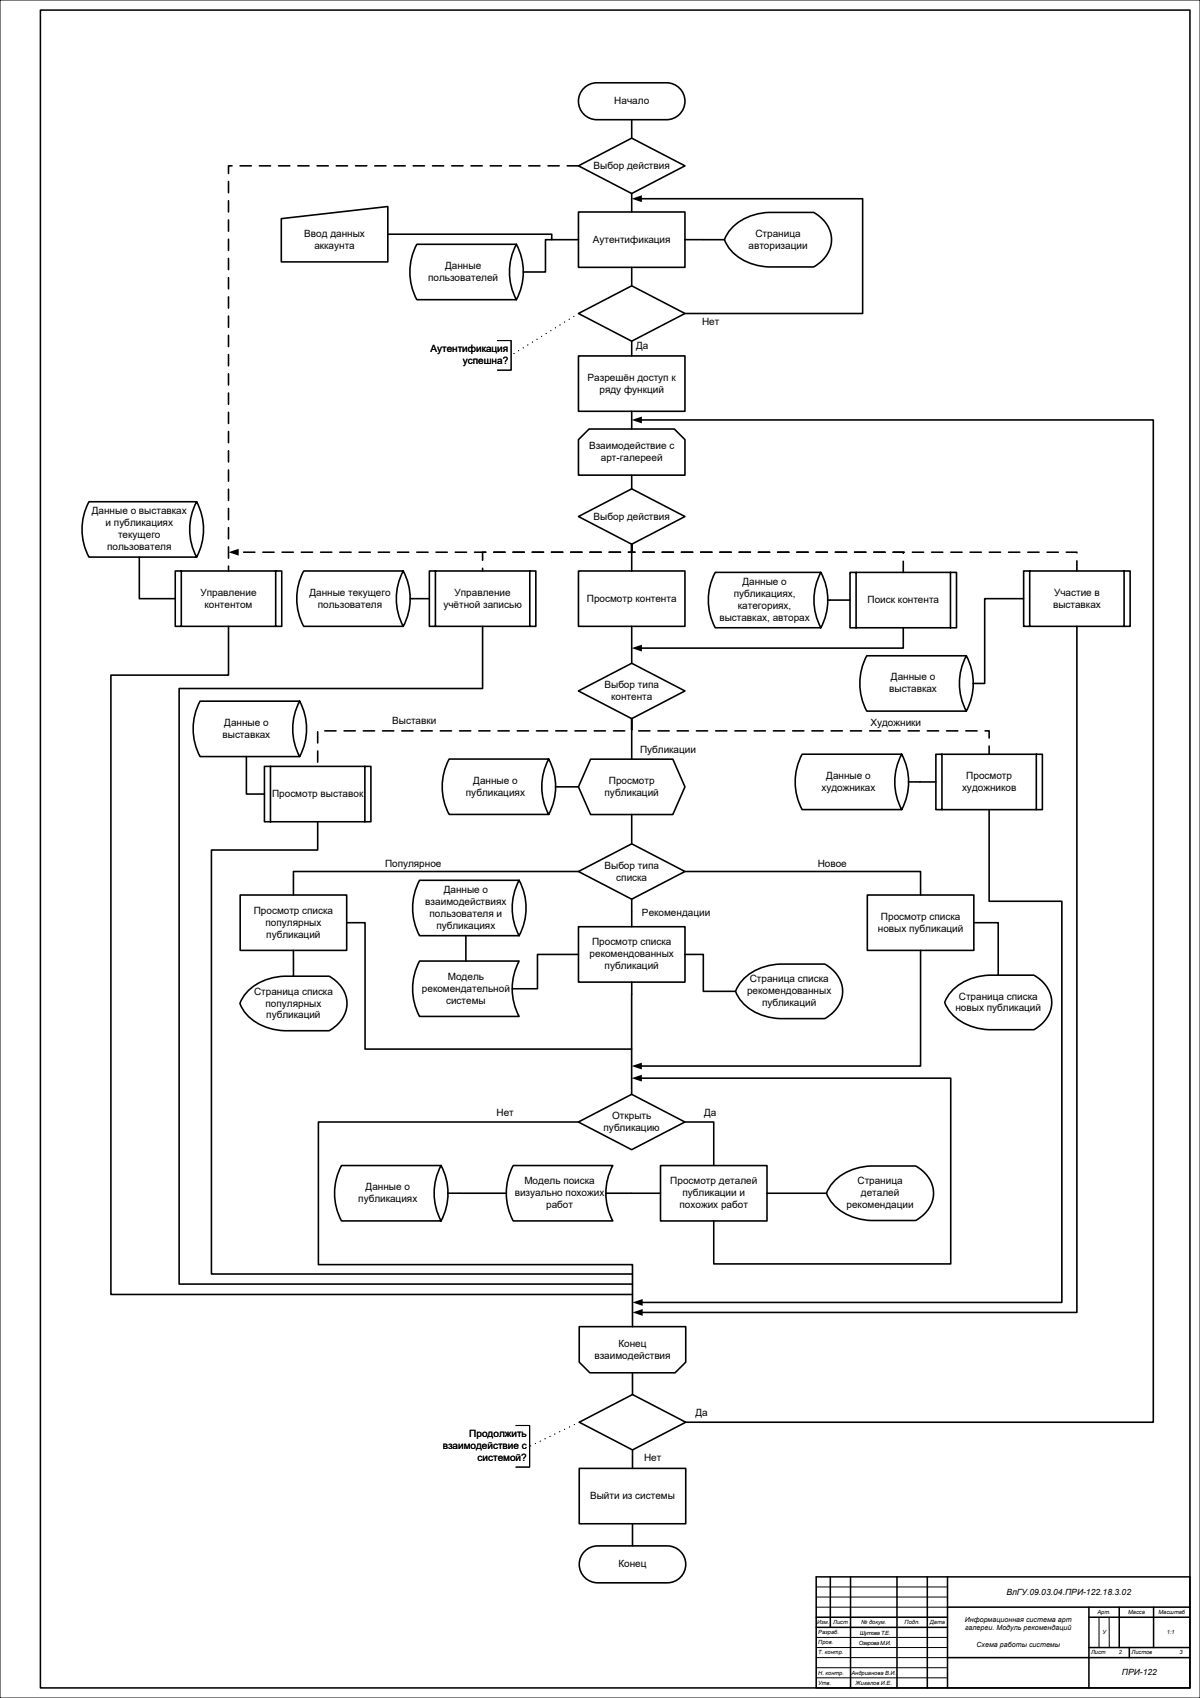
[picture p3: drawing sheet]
<svg xmlns="http://www.w3.org/2000/svg" width="594mm" height="841mm" viewBox="0 0 594 841" stroke-linecap="round" stroke-linejoin="round" font-family="sans-serif">
<path d="M0 0h594v841h-594zM404 786h65M404 791h65M404 796h65M404 816h65M404 811h65M544 801v15M549 801v15M404 831h65M404 826h65M404 821h65" fill="none" stroke="#000" stroke-width=".49"/>
<g fill="none" stroke="#000" stroke-width=".76">
<path d="M20 5h569v831h-569zM404 781h185v55h-185zM411 781v25M421 781v55M444 781v55M459 781v55M469 796h120M469 781v55M539 796v40M554 796v20M571 796v20M404 801h65"/>
<path d="M404 806h65M539 801h50M539 816h50M559 816v5M469 821h120"/>
</g>
<path d="M289 44l3-2 3-1h35a9 9 0 0 1 9 9 9 9 0 0 1-9 9h-35a9 9 0 0 1-8-5 9 9 0 0 1 2-10z" fill-rule="evenodd" fill="#fff"/>
<path d="M289 44l3-2 3-1h35a9 9 0 0 1 9 9 9 9 0 0 1-9 9h-35a9 9 0 0 1-8-5 9 9 0 0 1 2-10z" fill="none" stroke="#000" stroke-width=".79"/>
<path d="M286 105h53v27h-53z" fill-rule="evenodd" fill="#fff"/>
<path d="M286 105h53v27h-53z" fill="none" stroke="#000" stroke-width=".79"/>
<path d="M286 256l27-14 26 14-26 14z" fill-rule="evenodd" fill="#fff"/>
<path d="M286 256l27-14 26 14-26 14z" fill="none" stroke="#000" stroke-width=".79"/>
<path d="M87 283h52v27h-52z" fill-rule="evenodd" fill="#fff"/>
<path d="M87 283h52v27h-52zM90 283v27M136 283v27" fill="none" stroke="#000" stroke-width=".79"/>
<path d="M213 283h52v27h-52z" fill-rule="evenodd" fill="#fff"/>
<path d="M213 283h52v27h-52zM216 283v27M262 283v27" fill="none" stroke="#000" stroke-width=".79"/>
<path d="M286 283h53v27h-53z" fill-rule="evenodd" fill="#fff"/>
<path d="M286 283h53v27h-53z" fill="none" stroke="#000" stroke-width=".79"/>
<path d="M507 283h52v27h-52z" fill-rule="evenodd" fill="#fff"/>
<path d="M507 283h52v27h-52zM510 283v27M556 283v27" fill="none" stroke="#000" stroke-width=".79"/>
<path d="M286 342l27-13 26 13-26 14z" fill-rule="evenodd" fill="#fff"/>
<path d="M286 342l27-13 26 13-26 14z" fill="none" stroke="#000" stroke-width=".79"/>
<path d="M131 380h53v27h-53z" fill-rule="evenodd" fill="#fff"/>
<path d="M131 380h53v27h-53zM134 380v27M181 380v27" fill="none" stroke="#000" stroke-width=".79"/>
<path d="M292 376h41l6 14-6 13h-41l-6-13z" fill-rule="evenodd" fill="#fff"/>
<path d="M292 376h41l6 14-6 13h-41l-6-13z" fill="none" stroke="#000" stroke-width=".79"/>
<path d="M286 155l27-13 26 13-26 14z" fill-rule="evenodd" fill="#fff"/>
<path d="M313 132v10M286 155l27-13 26 13-26 14z" fill="none" stroke="#000" stroke-width=".79"/>
<path d="M286 176h53v28h-53z" fill-rule="evenodd" fill="#fff"/>
<path d="M286 176h53v28h-53z" fill="none" stroke="#000" stroke-width=".79"/>
<path d="M286 82l27-14 26 14-26 14z" fill-rule="evenodd" fill="#fff"/>
<path d="M313 59v9M286 82l27-14 26 14-26 14zM313 96v9M317 98h110v57h-88" fill="none" stroke="#000" stroke-width=".79"/>
<path d="M286 82h-173v201" fill="none" stroke="#000" stroke-width=".79" stroke-dasharray="5.6 4"/>
<path d="M313 98l5-1v3z" fill="#000"/>
<path d="M347 157h9v6h-9z" fill-rule="evenodd" fill="#fff"/>
<path d="M313 169v7" fill="none" stroke="#000" stroke-width=".79"/>
<g fill="#fff">
<path d="M315 168h6v6h-6z" fill-rule="evenodd"/>
<path d="M286 218l6-6h42l5 6v17h-53z" fill-rule="evenodd"/>
</g>
<path d="M286 218l6-6h42l5 6v17h-53z" fill="none" stroke="#000" stroke-width=".79"/>
<path d="M287 657h52v18l-5 5h-42l-5-5z" fill-rule="evenodd" fill="#fff"/>
<path d="M313 204v8M313 235v7M313 270v13M313 310v19M287 657h52v18l-5 5h-42l-5-5z" fill="none" stroke="#000" stroke-width=".79"/>
<path d="M313 270v4h-195M313 270v4h-74v9M313 270v4h220v9M313 356v6h-156v18" fill="none" stroke="#000" stroke-width=".79" stroke-dasharray="5.6 4"/>
<path d="M113 274l5-2v3z" fill="#000"/>
<path d="M194 354h22v6h-22z" fill-rule="evenodd" fill="#fff"/>
<path d="M313 356v20" fill="none" stroke="#000" stroke-width=".79"/>
<g fill="#fff">
<path d="M317 368h28v6h-28z" fill-rule="evenodd"/>
<path d="M286 432l27-14 26 14-26 13z" fill-rule="evenodd"/>
</g>
<path d="M286 432l27-14 26 14-26 13z" fill="none" stroke="#000" stroke-width=".79"/>
<path d="M119 443h53v28h-53z" fill-rule="evenodd" fill="#fff"/>
<path d="M286 432h-141v11M119 443h53v28h-53z" fill="none" stroke="#000" stroke-width=".79"/>
<path d="M191 425h28v6h-28z" fill-rule="evenodd" fill="#fff"/>
<path d="M313 403v15M172 457h9v63h132" fill="none" stroke="#000" stroke-width=".79"/>
<path d="M286 556l27-14 26 14-26 13z" fill-rule="evenodd" fill="#fff"/>
<path d="M286 556l27-14 26 14-26 13z" fill="none" stroke="#000" stroke-width=".79"/>
<path d="M287 704l26-13 26 13-26 14z" fill-rule="evenodd" fill="#fff"/>
<path d="M287 704l26-13 26 13-26 14z" fill="none" stroke="#000" stroke-width=".79"/>
<path d="M289 768l3-2h4h34a9 9 0 0 1 9 9 9 9 0 0 1-9 9h-34a9 9 0 0 1-9-6 9 9 0 0 1 2-10z" fill-rule="evenodd" fill="#fff"/>
<path d="M289 768l3-2h4h34a9 9 0 0 1 9 9 9 9 0 0 1-9 9h-34a9 9 0 0 1-9-6 9 9 0 0 1 2-10z" fill="none" stroke="#000" stroke-width=".79"/>
<path d="M287 727h52v28h-52z" fill-rule="evenodd" fill="#fff"/>
<path d="M317 208h254v496h-232M287 727h52v28h-52z" fill="none" stroke="#000" stroke-width=".79"/>
<path d="M313 208l5-2v4z" fill="#000"/>
<path d="M344 697h6v6h-6z" fill-rule="evenodd" fill="#fff"/>
<path d="M313 718v9" fill="none" stroke="#000" stroke-width=".79"/>
<path d="M319 719h8v6h-8z" fill-rule="evenodd" fill="#fff"/>
<path d="M313 680v11M313 755v11" fill="none" stroke="#000" stroke-width=".79"/>
<path d="M222 376h50a29 29 0 0 1 0 27h-50a29 29 0 0 1 0-27z" fill-rule="evenodd" fill="#fff"/>
<path d="M222 376h50a29 29 0 0 1 0 27h-50a29 29 0 0 1 0-27zM272 376a29 29 0 0 0 0 27M275 390h11" fill="none" stroke="#000" stroke-width=".79"/>
<path d="M99 347h49a29 29 0 0 1 0 28h-49a29 29 0 0 1 0-28z" fill-rule="evenodd" fill="#fff"/>
<path d="M99 347h49a29 29 0 0 1 0 28h-49a29 29 0 0 1 0-28zM148 347a29 29 0 0 0 0 28M122 375v18h9" fill="none" stroke="#000" stroke-width=".79"/>
<path d="M206 121h50a29 29 0 0 1 0 27h-50a29 29 0 0 1 0-27z" fill-rule="evenodd" fill="#fff"/>
<path d="M286 119h-16v16h-11M206 121h50a29 29 0 0 1 0 27h-50a29 29 0 0 1 0-27zM256 121a29 29 0 0 0 0 27" fill="none" stroke="#000" stroke-width=".79"/>
<path d="M150 283h50a29 29 0 0 1 0 27h-50a29 29 0 0 1 0-27z" fill-rule="evenodd" fill="#fff"/>
<path d="M150 283h50a29 29 0 0 1 0 27h-50a29 29 0 0 1 0-27zM200 283a29 29 0 0 0 0 27M213 297h-10" fill="none" stroke="#000" stroke-width=".79"/>
<path d="M44 249h53a29 29 0 0 1 0 27h-53a29 29 0 0 1 0-27z" fill-rule="evenodd" fill="#fff"/>
<path d="M44 249h53a29 29 0 0 1 0 27h-53a29 29 0 0 1 0-27zM97 249a29 29 0 0 0 0 27M69 276v21h18" fill="none" stroke="#000" stroke-width=".79"/>
<path d="M429 325h49a29 29 0 0 1 0 27h-49a29 29 0 0 1 0-27z" fill-rule="evenodd" fill="#fff"/>
<path d="M507 297h-20v42h-5M113 310v24h-58v307h258M239 310v31h-150v295h224M533 310v340h-215M429 325h49a29 29 0 0 1 0 27h-49a29 29 0 0 1 0-27zM478 325a29 29 0 0 0 0 27M157 407v14h-52v210h208M286 556h-128v70h155v31" fill="none" stroke="#000" stroke-width=".79"/>
<path d="M313 650l5-2v4z" fill="#000"/>
<g fill="#fff">
<path d="M246 548h8v6h-8z" fill-rule="evenodd"/>
<path d="M463 374h53v27h-53z" fill-rule="evenodd"/>
</g>
<path d="M463 374h53v27h-53zM466 374v27M513 374v27" fill="none" stroke="#000" stroke-width=".79"/>
<path d="M313 356v6h177v12" fill="none" stroke="#000" stroke-width=".79" stroke-dasharray="5.6 4"/>
<g fill="#fff">
<path d="M431 355h25v6h-25z" fill-rule="evenodd"/>
<path d="M397 374h49a29 29 0 0 1 0 27h-49a29 29 0 0 1 0-27z" fill-rule="evenodd"/>
</g>
<path d="M397 374h49a29 29 0 0 1 0 27h-49a29 29 0 0 1 0-27zM446 374a29 29 0 0 0 0 27M450 387h13" fill="none" stroke="#000" stroke-width=".79"/>
<path d="M429 443h53v28h-53z" fill-rule="evenodd" fill="#fff"/>
<path d="M339 432h117v11M429 443h53v28h-53z" fill="none" stroke="#000" stroke-width=".79"/>
<g fill="#fff">
<path d="M405 425h14v6h-14z" fill-rule="evenodd"/>
<path d="M286 459h53v27h-53z" fill-rule="evenodd"/>
</g>
<path d="M286 459h53v27h-53zM313 445v14" fill="none" stroke="#000" stroke-width=".79"/>
<g fill="#fff">
<path d="M318 449h34v6h-34z" fill-rule="evenodd"/>
<path d="M421 283h52v28h-52z" fill-rule="evenodd"/>
</g>
<path d="M421 283h52v28h-52zM424 283v28M470 283v28" fill="none" stroke="#000" stroke-width=".79"/>
<path d="M313 270v4h134v9" fill="none" stroke="#000" stroke-width=".79" stroke-dasharray="5.6 4"/>
<path d="M354 283h52a29 29 0 0 1 0 28h-52a29 29 0 0 1 0-28z" fill-rule="evenodd" fill="#fff"/>
<path d="M354 283h52a29 29 0 0 1 0 28h-52a29 29 0 0 1 0-28zM406 283a29 29 0 0 0 0 28M410 297h11M145 471v12" fill="none" stroke="#000" stroke-width=".79"/>
<path d="M123 491a27 27 0 0 1 18-8h22a15 15 0 0 1 9 14 15 15 0 0 1-9 14h-22a24 24 0 0 1-22-14z" fill-rule="evenodd" fill="#fff"/>
<path d="M482 457h12v26M123 491a27 27 0 0 1 18-8h22a15 15 0 0 1 9 14 15 15 0 0 1-9 14h-22a24 24 0 0 1-22-14z" fill="none" stroke="#000" stroke-width=".79"/>
<path d="M472 490a27 27 0 0 1 18-7h22a15 15 0 0 1 9 13 15 15 0 0 1-9 14h-22a24 24 0 0 1-22-14z" fill-rule="evenodd" fill="#fff"/>
<path d="M472 490a27 27 0 0 1 18-7h22a15 15 0 0 1 9 13 15 15 0 0 1-9 14h-22a24 24 0 0 1-22-14z" fill="none" stroke="#000" stroke-width=".79"/>
<path d="M208 476h49a29 29 0 0 0 0 27h-49a29 29 0 0 1 0-27z" fill-rule="evenodd" fill="#fff"/>
<path d="M208 476h49a29 29 0 0 0 0 27h-49a29 29 0 0 1 0-27z" fill="none" stroke="#000" stroke-width=".79"/>
<path d="M208 436h49a29 29 0 0 1 0 27h-49a29 29 0 0 1 0-27z" fill-rule="evenodd" fill="#fff"/>
<path d="M208 436h49a29 29 0 0 1 0 27h-49a29 29 0 0 1 0-27zM257 436a29 29 0 0 0 0 27M231 463v13M286 473h-20v17h-12M339 473h9v18h16" fill="none" stroke="#000" stroke-width=".79"/>
<path d="M368 485a27 27 0 0 1 18-8h22a15 15 0 0 1 9 14 15 15 0 0 1-9 14h-22a24 24 0 0 1-22-14z" fill-rule="evenodd" fill="#fff"/>
<path d="M339 119h20M368 485a27 27 0 0 1 18-8h22a15 15 0 0 1 9 14 15 15 0 0 1-9 14h-22a24 24 0 0 1-22-14z" fill="none" stroke="#000" stroke-width=".79"/>
<path d="M363 113a27 27 0 0 1 18-8h22a15 15 0 0 1 9 14 15 15 0 0 1-9 13h-22a24 24 0 0 1-22-13z" fill-rule="evenodd" fill="#fff"/>
<path d="M363 113a27 27 0 0 1 18-8h22a15 15 0 0 1 9 14 15 15 0 0 1-9 13h-22a24 24 0 0 1-22-13zM456 471v57h-139M313 486v56" fill="none" stroke="#000" stroke-width=".79"/>
<path d="M313 528l5-2v4z" fill="#000"/>
<path d="M139 108l53-6v28h-53z" fill-rule="evenodd" fill="#fff"/>
<path d="M139 108l53-6v28h-53zM192 116h81v3M339 556h14v21" fill="none" stroke="#000" stroke-width=".79"/>
<path d="M287 704l-25 12" fill="none" stroke="#000" stroke-width=".53" stroke-dasharray="0 2.6"/>
<path d="M255 706h7v21h-7" fill="none" stroke="#000" stroke-width=".53"/>
<g fill="#fff">
<path d="M349 548h6v6h-6z" fill-rule="evenodd"/>
<path d="M327 577h53v28h-53z" fill-rule="evenodd"/>
</g>
<path d="M327 577h53v28h-53z" fill="none" stroke="#000" stroke-width=".79"/>
<path d="M254 577h49a29 29 0 0 0 0 28h-49a29 29 0 0 1 0-28z" fill-rule="evenodd" fill="#fff"/>
<path d="M254 577h49a29 29 0 0 0 0 28h-49a29 29 0 0 1 0-28z" fill="none" stroke="#000" stroke-width=".79"/>
<path d="M169 577h49a29 29 0 0 1 0 28h-49a29 29 0 0 1 0-28z" fill-rule="evenodd" fill="#fff"/>
<path d="M169 577h49a29 29 0 0 1 0 28h-49a29 29 0 0 1 0-28zM218 577a29 29 0 0 0 0 28M222 591h29M300 591h27M380 591h29" fill="none" stroke="#000" stroke-width=".79"/>
<path d="M413 585a27 27 0 0 1 18-7h22a15 15 0 0 1 9 13 15 15 0 0 1-9 13h-22a24 24 0 0 1-22-13z" fill-rule="evenodd" fill="#fff"/>
<path d="M447 311v10h-130M490 401v45h36v199h-208M317 534h154v92h-118v-21M413 585a27 27 0 0 1 18-7h22a15 15 0 0 1 9 13 15 15 0 0 1-9 13h-22a24 24 0 0 1-22-13z" fill="none" stroke="#000" stroke-width=".79"/>
<path d="M313 321l5-2v4zM313 534l5-2v4zM313 645l5-2v4z" fill="#000"/>
<path d="M286 155l-33 21" fill="none" stroke="#000" stroke-width=".53" stroke-dasharray="0 2.6"/>
<path d="M246 169h7v14h-7" fill="none" stroke="#000" stroke-width=".53"/>
<g font-size="5">
<text x="304" y="52">Начало</text>
<text x="294" y="84">Выбор действия</text>
<text x="151" y="118">Ввод данных</text>
<text x="374" y="117">Страница</text>
<text x="156" y="123">аккаунта</text>
<text x="293" y="120">Аутентификация</text>
<text x="371" y="123">авторизации</text>
<text x="220" y="133">Данные</text>
<text x="212" y="139">пользователей</text>
<text x="348" y="161">Нет</text>
<text x="315" y="173">Да</text>
<text x="213" y="175">Аутентификация</text>
<text x="229" y="180">успешна?</text>
<text x="291" y="189">Разрешён доступ к</text>
<text x="297" y="194">ряду функций</text>
<text x="292" y="222">Взаимодействие с</text>
<text x="297" y="228">арт-галереей</text>
<text x="45" y="255">Данные о выставках</text>
<text x="294" y="257">Выбор действия</text>
<text x="52" y="261">и публикациях</text>
<text x="58" y="267">текущего</text>
<text x="53" y="273">пользователя</text>
<text x="368" y="290">Данные о</text>
<text x="99" y="295">Управление</text>
<text x="153" y="295">Данные текущего</text>
<text x="225" y="295">Управление</text>
<text x="290" y="298">Просмотр контента</text>
<text x="363" y="296">публикациях,</text>
<text x="429" y="299">Поиск контента</text>
<text x="522" y="295">Участие в</text>
<text x="101" y="301">контентом</text>
<text x="157" y="301">пользователя</text>
<text x="219" y="301">учётной записью</text>
<text x="365" y="302">категориях,</text>
<text x="521" y="301">выставках</text>
<text x="356" y="308">выставках, авторах</text>
<text x="299" y="341">Выбор типа</text>
<text x="441" y="337">Данные о</text>
<text x="303" y="347">контента</text>
<text x="440" y="343">выставках</text>
<text x="111" y="360">Данные о</text>
<text x="194" y="358">Выставки</text>
<text x="431" y="359">Художники</text>
<text x="110" y="365">выставках</text>
<text x="317" y="373">Публикации</text>
<text x="234" y="388">Данные о</text>
<text x="301" y="388">Просмотр</text>
<text x="409" y="386">Данные о</text>
<text x="478" y="386">Просмотр</text>
<text x="135" y="395">Просмотр выставок</text>
<text x="231" y="394">публикациях</text>
<text x="299" y="394">публикаций</text>
<text x="407" y="392">художниках</text>
<text x="476" y="392">художников</text>
<text x="191" y="430">Популярное</text>
<text x="299" y="430">Выбор типа</text>
<text x="405" y="430">Новое</text>
<text x="305" y="436">списка</text>
<text x="220" y="442">Данные о</text>
<text x="211" y="448">взаимодействиях</text>
<text x="126" y="453">Просмотр списка</text>
<text x="213" y="454">пользователя и</text>
<text x="318" y="454">Рекомендации</text>
<text x="436" y="456">Просмотр списка</text>
<text x="131" y="459">популярных</text>
<text x="216" y="460">публикациях</text>
<text x="435" y="461">новых публикаций</text>
<text x="132" y="464">публикаций</text>
<text x="293" y="468">Просмотр списка</text>
<text x="292" y="474">рекомендованных</text>
<text x="222" y="485">Модель</text>
<text x="299" y="480">публикаций</text>
<text x="209" y="491">рекомендательной</text>
<text x="371" y="487">Страница списка</text>
<text x="126" y="493">Страница списка</text>
<text x="221" y="497">системы</text>
<text x="370" y="493">рекомендованных</text>
<text x="475" y="495">Страница списка</text>
<text x="131" y="499">популярных</text>
<text x="377" y="498">публикаций</text>
<text x="473" y="501">новых публикаций</text>
<text x="132" y="504">публикаций</text>
<text x="246" y="553">Нет</text>
<text x="303" y="554">Открыть</text>
<text x="349" y="553">Да</text>
<text x="299" y="560">публикацию</text>
<text x="260" y="587">Модель поиска</text>
<text x="332" y="587">Просмотр деталей</text>
<text x="424" y="587">Страница</text>
<text x="181" y="590">Данные о</text>
<text x="255" y="592">визуально похожих</text>
<text x="338" y="593">публикации и</text>
<text x="426" y="593">деталей</text>
<text x="177" y="595">публикациях</text>
<text x="270" y="598">работ</text>
<text x="336" y="598">похожих работ</text>
<text x="419" y="598">рекомендации</text>
<text x="306" y="667">Конец</text>
<text x="294" y="673">взаимодействия</text>
<text x="344" y="702">Да</text>
<text x="232" y="712">Продолжить</text>
<text x="219" y="718">взаимодействие с</text>
<text x="236" y="724">системой?</text>
<text x="319" y="723">Нет</text>
<text x="292" y="743">Выйти из системы</text>
<text x="306" y="776">Конец</text>
</g>
<g font-size="4.2">
<text x="498" y="790">ВлГУ.09.03.04.ПРИ-122.18.3.02</text>
<text x="555" y="830">ПРИ-122</text>
</g>
<g font-size="3.5">
<text x="478" y="803">Информационная система арт</text>
<text x="478" y="807">галереи. Модуль рекомендаций</text>
<text x="483" y="816">Схема работы системы</text>
</g>
<g font-size="2.8">
<text x="543" y="799">Арт.</text>
<text x="558" y="799">Масса</text>
<text x="573" y="799">Масштаб</text>
<text x="405" y="804">Изм.</text>
<text x="405" y="809">Разраб.</text>
<text x="412" y="804">Лист</text>
<text x="426" y="810">Шутова Т.Е.</text>
<text x="426" y="804">№ докум.</text>
<text x="448" y="804">Подп.</text>
<text x="460" y="804">Дата</text>
<text x="546" y="809">У</text>
<text x="578" y="809">1:1</text>
<text x="405" y="814">Пров.</text>
<text x="425" y="815">Озерова М.И.</text>
<text x="405" y="819">Т. контр.</text>
<text x="540" y="819">Лист</text>
<text x="554" y="819">2</text>
<text x="560" y="819">Листов</text>
<text x="584" y="819">3</text>
<text x="405" y="829">Н. контр.</text>
<text x="421" y="829">Андрианова В.И.</text>
<text x="405" y="834">Утв.</text>
<text x="424" y="834">Жигалов И.Е.</text>
</g>
</svg>
